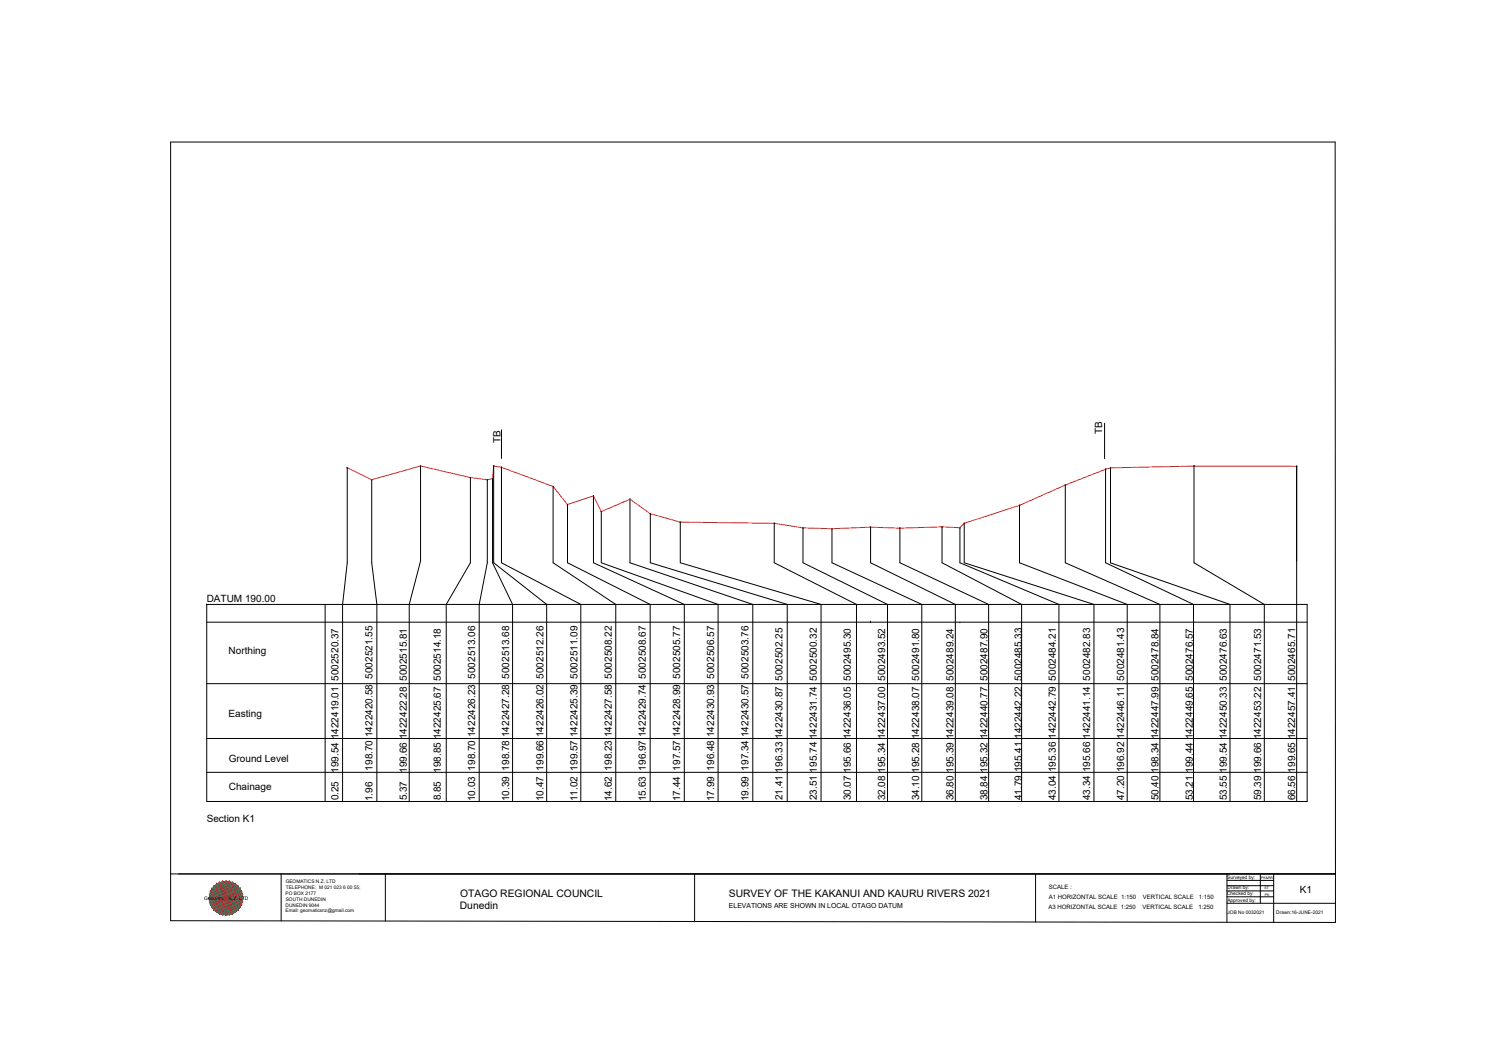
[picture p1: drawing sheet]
<svg xmlns="http://www.w3.org/2000/svg" width="420mm" height="297mm" viewBox="0 0 420 297" stroke-linecap="round" stroke-linejoin="round" font-family="sans-serif">
<!-- layer: 0 -->
<g fill="none" stroke="#000" stroke-width=".28">
<path d="M47.7 39.7h325.3l.1 217.8-325.4-.5zM308.6 118.2v9.8M97 130.5v.1M97 130.6v26.5l-1.3 11.6v55.1M103.8 133.9l.1 .1M103.8 133.9v23.2l1.5 11.6v55.1M103.9 133.9l-.1 .1M117.4 130l.1 .1M117.5 130v26.6l-3.2 12.1v55.1M131.4 133.3l.1 .1M131.4 133.3v23.8l-6.7 11.6v55.1M131.5 133.3l-.1 .1"/>
<path d="M136.1 133.9l.1 .1M136.2 133.9l-.1 23.2-2.2 11.6v55.1M137.6 133.6v.1M137.6 133.6v23.5l5.6 11.6v55.1M137.9 130l.1 .1M137.9 130.1v27l14.8 11.6v55.1M138 130l-.1 .1M140 130.4l.1 .1M140.1 130.5v26.6l22.2 11.6v55.1M140.1 120v8M140.1 130.4l-.1 .1M154.5 135.8l.1 .1"/>
<path d="M154.6 135.8l-.1 21.3 17.5 11.6v55.1M165.7 138.4l.1 .1M165.8 138.5v18.6l25.4 11.6v55.1M165.8 138.4l-.1 .1M175.9 139.3l.1 .1M176 139.4v17.7l34.3 11.6v55.1M176 139.3l-.1 .1M297.6 135.4h.1M297.6 135.4v21.7l26.4 11.6v55.1M308.8 131h.1M308.9 131v26.1l24.5 11.6v55.1M310.2 130.6l.1 .1"/>
<path d="M310.2 130.6v26.5l33.4 11.6v55.1M310.3 130.6l-.1 .1M333.5 130.1l.1 .1M333.6 130.1v27l19.6 11.6v55.1M333.6 130.1l-.1 .1M362.2 130.1l.1 .1M362.2 130.2v93.6M362.3 130.1l-.1 .1M158.5 140.8l.1 .1M158.5 140.9v16.2l23.1 11.6v55.1M158.6 140.8l-.1 .1M167.9 142.8l.1 .1"/>
<path d="M168 142.8v14.3l32.6 11.6v55.1M168 142.8l-.1 .1M181.7 143.4l-.1 .1M181.7 143.5v13.6l38.2 11.6v55.1M190 145.7l.1 .1M190 145.8v11.3l39.4 11.6v55.1M190.1 145.7l-.1 .1M216.2 146.1h.1M216.3 146.1v11l23 11.6v55.1M216.3 146.1h-.1M224.3 147.3l.1 .1M224.3 147.4v9.7l23.6 11.6v55.1"/>
<path d="M224.4 147.3l-.1 .1M232.4 147.6h.1M232.4 147.6v9.5l25.1 11.6v55.1M232.5 147.6h-.1M243.2 147.1v.1M243.2 147.2v9.9l23.7 11.6v55.1M251.4 147.4v.1M251.4 147.4v9.7l24.8 11.6v55.1M263.1 147l.1 .1M263.2 147.1v10l22.2 11.6v55.1M263.2 147l-.1 .1M268.1 147.3l.1 .1"/>
<path d="M268.2 147.3v9.8l27.6 11.6v55.1M268.2 147.3l-.1 .1M269.3 146.1h.1M269.4 146.1v11l36.2 11.6v55.1M269.4 146.1h-.1M284.8 141l.1 .1M284.8 141.1v16l30.1 11.6v55.1M284.9 141l-.1 .1M57.7 168.7l.1 .1M57.8 168.7h307.4v55.1h-307.4zM57.8 173.7h307.4M57.8 168.7l-.1 .1"/>
<path d="M90.8 168.7v55.1M243.2 173.7h.1M268.2 173.7v.2M57.8 190.9h307.4M57.8 215.6h307.4M57.8 206.2h307.4M47.7 244h325.4M78.5 243.9v13.2M107.7 243.9v13.2M194 244v13.4M289.3 244v13.4M342.7 248.7h13.1"/>
<path d="M342.8 250.4h13M342.8 252.2h30.3M342.8 245.8h13M342.8 244v13.5M342.8 247.3h13M352.1 244v8.1M355.8 244v13.5"/>
<circle cx="97" cy="130.6" r=".03"/>
<circle cx="103.8" cy="133.9" r=".03"/>
<circle cx="117.5" cy="130.1" r=".03"/>
<circle cx="131.4" cy="133.3" r=".03"/>
<circle cx="136.1" cy="133.9" r=".03"/>
<circle cx="137.6" cy="133.6" r=".03"/>
<circle cx="137.9" cy="130.1" r=".03"/>
<circle cx="140.1" cy="130.4" r=".03"/>
<circle cx="154.5" cy="135.8" r=".03"/>
<circle cx="165.8" cy="138.4" r=".03"/>
<circle cx="176" cy="139.4" r=".03"/>
<circle cx="297.6" cy="135.4" r=".03"/>
<circle cx="308.8" cy="131" r=".03"/>
<circle cx="310.2" cy="130.6" r=".03"/>
<circle cx="333.5" cy="130.1" r=".03"/>
<circle cx="362.2" cy="130.2" r=".03"/>
<circle cx="158.5" cy="140.8" r=".03"/>
<circle cx="168" cy="142.8" r=".03"/>
<circle cx="181.7" cy="143.4" r=".03"/>
<circle cx="190" cy="145.8" r=".03"/>
<circle cx="216.3" cy="146.1" r=".03"/>
<circle cx="224.3" cy="147.4" r=".03"/>
<circle cx="232.4" cy="147.6" r=".03"/>
<circle cx="243.2" cy="147.2" r=".03"/>
<circle cx="251.4" cy="147.4" r=".03"/>
<circle cx="263.2" cy="147.1" r=".03"/>
<circle cx="268.2" cy="147.3" r=".03"/>
<circle cx="269.4" cy="146.1" r=".03"/>
<circle cx="284.8" cy="141.1" r=".03"/>
<circle cx="57.7" cy="168.7" r=".03"/>
</g>
<path d="M362.2 130.2l-28.6-.1-23.4 .5-12.6 4.8-12.8 5.7-15.4 5-1.2 1.2-5-.2-11.8 .3-8.2-.2-10.8 .4-8.1-.2-8-1.3-26.3-.3-8.3-2.4-5.7-4-8 3.4-2.2-4.3-7.3 2.4-4-5.1-14.4-5.3-2.2-.4-.3 3.5-1.5 .3-4.7-.6-13.9-3.2-13.7 3.8-6.8-3.3" fill="none" stroke="#ed1f24" stroke-width=".28"/>
<!-- layer: geo -->
<g fill="none" stroke="#545454" stroke-width=".28">
<path d="M58.4 250.8h9.5M58.5 249.8h9.3v1.9h-9.3zM58.8 248.9h.1M58.8 248.9h8.7v3.7h-8.7zM59.2 248.1h7.9v5.3h-7.9zM59.8 247.4h6.7v6.7h-6.7zM60.5 246.8h.1M60.5 246.8h5.3v7.9M60.5 246.8v7.9h5.3M61.3 246.4h3.6v8.7h-3.6zM62.2 246.1h1.9v9.3h-1.9zM63.1 246v9.5"/>
<path d="M67.1 248.1h.1M67.8 249.8h.1"/>
</g>
<g fill="none" stroke="#ff0" stroke-width=".28">
<path d="M58.4 250.8l4.7-4.8 4.8 4.8-4.8 4.6-4.6-4.6M58.5 249.8l3.7-3.7 5.6 5.6-3.7 3.7zM59.8 254.1h.1M59.8 247.4l6.7 6.7M60.5 246.8l6.6 6.6-1.3 1.3-6.6-6.6zM61.3 246.4l6.2 6.2-2.6 2.5-6.1-6.2zM64.1 255.4h.1M64.1 246.1l3.7 3.7-5.6 5.6-3.7-3.7zM64.9 246.4l2.6 2.5-6.2 6.2-2.5-2.5zM65.8 246.8l1.3 1.3-6.6 6.6-1.3-1.3zM66.5 247.4h.1M66.5 247.4l-6.7 6.7"/>
<path d="M66.5 254.1h.1"/>
</g>
<g fill="none" stroke="#00b85c" stroke-width=".28">
<path d="M58.4 250.8l8.1-3.4 1.4 3.4-8.1 3.3zM58.5 249.8l7.3-3 2 4.9-7.3 3zM58.5 251.7l8.6-3.6 .7 1.7-8.6 3.6zM58.8 248.9l8.7 3.7M58.8 248.9l2.5 6.2M59.2 248.1l4.9-2 3 7.3-4.9 2zM59.8 247.4l3.3-1.4 3.4 8.1-3.4 1.4zM60.5 246.8l1.7-.7 3.6 8.6-1.7 .7zM61.3 246.4l3.6 8.7M64.9 246.4l-3.6 8.7M64.9 246.4l2.6 6.2M64.9 246.4l-6.1 2.5"/>
<path d="M67.5 248.9l-8.7 3.7M67.5 252.6l-6.2 2.5"/>
</g>
<g fill="none" stroke="#f00" stroke-width=".28">
<path d="M58.4 250.8l.4 1.8M58.4 250.8l2.9 4.3M58.4 250.8l6.5 4.3M58.4 250.8l9.1 1.8M58.4 250.8h.1M58.5 251.7h.1M58.5 249.8h.1M58.5 249.8l9.3 1.9M58.5 249.8l.7 3.6M58.5 249.8l3.7 5.6M58.5 251.7l2 3M58.5 249.8l7.3 4.9 2-3"/>
<path d="M58.5 251.7l5.6 3.7M58.5 251.7l8.6 1.7M58.8 249h.1M58.8 248.9l1 5.2M58.8 248.9l4.3 6.6M58.8 252.6l1 1.5M58.8 252.6l4.3 2.9M58.8 248.9l7.7 5.2M58.8 248.9l9.1 1.9M58.8 252.6l7.7 1.5M58.8 248.9l-.4 1.9M58.8 252.6h.1"/>
<path d="M59.2 253.4h.1M59.2 248.1h.1M59.2 248.1l7.9 5.3M59.2 248.1l1.3 6.6M59.2 248.1l4.9 7.3M59.2 253.4l3 2M59.2 248.1l8.6 1.7M59.2 253.4l6.6 1.3M59.2 248.1l-.7 3.6M59.8 247.4h.1M59.8 247.4l1.5 7.7M59.8 247.4l5.1 7.7"/>
<path d="M59.8 247.4l7.7 5.2M59.8 254.1l1.5 1M59.8 247.4l-1 1.5M59.8 247.4l7.7 1.5M59.8 254.1l5.1 1M59.8 247.4l-1 5.2M59.8 254.1h.1M60.5 246.8h.1M60.5 254.7h.1M60.5 246.8l5.3 7.9M60.5 246.8l1.7 8.6M60.5 246.8l7.3 4.9"/>
<path d="M60.5 246.8l-2 3M60.5 246.8l6.6 1.3M60.5 254.7l3.6 .7M60.5 246.8l-1.3 6.6M61.3 246.4h.1M61.3 246.4l1.8 9.1M61.3 246.4l5.2 7.7M61.3 246.4l-1.5 1M61.3 246.4l6.6 4.4M61.3 246.4l-2.9 4.3M61.3 246.4l5.2 1M61.3 255.1l1.8 .4"/>
<path d="M61.3 246.4l-1.5 7.7M61.4 255.1h.1M62.2 246.1h.1M62.2 255.4h.1M62.2 246.1l1.9 9.3M62.2 246.1l4.9 7.3M62.2 246.1l-3.7 5.6 7.3-4.9M62.2 246.1l-3 2M62.2 246.1l5.6 3.7M62.2 246.1l3.6 .7M62.2 246.1l-1.7 8.6M63.1 246.1h.1"/>
<path d="M63.1 246l1.8 9.1M63.1 246l-1.8 .4M63.1 246l4.4 6.6M63.1 246l-4.3 2.9M63.1 246l4.4 2.9M63.1 246l-4.3 6.6M63.1 246l1.8 .4M63.1 246l-1.8 9.1M63.2 255.4h.1M64.1 255.4h.1M64.1 246.1h.1M64.1 246.1l-1.9 9.3"/>
<path d="M64.1 246.1l1.7 8.6M64.1 246.1l-3.6 .7M64.1 246.1l3.7 5.6M64.1 246.1l-5.6 3.7M64.1 246.1l3 2M64.1 246.1l-4.9 7.3M64.9 246.4h.1M64.9 246.4l1.6 7.7M64.9 246.4l-5.1 1M64.9 255.1l-1.8 .4M64.9 246.4l3 4.4M64.9 246.4l-6.5 4.4"/>
<path d="M64.9 246.4l1.6 1M64.9 246.4l-5.1 7.7M64.9 246.4l-1.8 9.1M65 255.1h.1M65.8 254.7h.1M65.8 246.8h.1M65.8 246.8l-5.3 7.9M65.8 246.8l1.3 6.6M65.8 246.8l-6.6 1.3M65.8 254.7l-3.6 .7M65.8 246.8l2 3M65.8 246.8l-1.7 8.6"/>
<path d="M66.4 247.4h.1M66.5 247.4l1 5.2M66.5 247.4l-7.7 1.5M66.5 254.1l-5.2 1M66.5 247.4l1 1.5M66.5 247.4l-7.7 5.2M66.5 254.1l-1.6 1M66.5 247.4l-5.2 7.7M66.5 247.4l-1.6 7.7M66.5 254h.1M67.1 248.1h.1M67.1 253.4h.1"/>
<path d="M67.1 248.1l-7.9 5.3M67.1 248.1l.7 3.6M67.1 248.1l-8.6 1.7M67.1 253.4l-6.6 1.3M67.1 253.4l-3 2M67.1 248.1l-4.9 7.3M67.1 248.1l-1.3 6.6M67.5 248.9h.1M67.5 252.5h.1M67.5 248.9l.4 1.9M67.5 248.9l-9.1 1.9M67.5 252.6l-7.7 1.5"/>
<path d="M67.5 252.6l-4.4 2.9M67.5 248.9l-7.7 5.2M67.5 248.9l-4.4 6.6M67.5 252.6l-1 1.5M67.5 248.9l-1 5.2M67.8 249.8h.1M67.8 251.7h.1M67.8 251.7l-8.6 1.7M67.8 249.8l-7.3 4.9M67.8 251.7l-5.6 3.7M67.8 249.8l-3.7 5.6M67.8 249.8l-.7 3.6"/>
<path d="M67.8 249.8l-9.3 1.9M67.8 250.7h.1M67.9 250.8l-9.1 1.8M67.9 250.8l-6.6 4.3M67.9 250.7l-3 4.4M67.9 250.8l-.4 1.8"/>
</g>
<g font-size="2.9">
<text x="128.5" y="250.3">OTAGO REGIONAL COUNCIL</text>
<text x="203.6" y="250.3">SURVEY OF THE KAKANUI AND KAURU RIVERS 2021</text>
<text x="128.5" y="253.8">Dunedin</text>
</g>
<g font-size="2.8">
<text x="139.9" y="123.6" transform="rotate(-90 139.9 123.6)">TB</text>
<text x="307.9" y="121.3" transform="rotate(-90 307.9 121.3)">TB</text>
<text x="57.8" y="168.2">DATUM 190.00</text>
<text x="63.9" y="182.5">Northing</text>
<text x="63.8" y="200.1">Easting</text>
<text x="63.9" y="212.8">Ground Level</text>
<text x="94.5" y="215.7" transform="rotate(-90 94.5 215.7)">199.54 1422419.01 5002520.37</text>
<text x="104.1" y="215.1" transform="rotate(-90 104.1 215.1)">198.70 1422420.58 5002521.55</text>
<text x="113.6" y="215.7" transform="rotate(-90 113.6 215.7)">199.66 1422422.28 5002515.81</text>
<text x="123.2" y="215.7" transform="rotate(-90 123.2 215.7)">198.85 1422425.67 5002514.18</text>
<text x="63.9" y="220.4">Chainage</text>
<text x="94.5" y="223.5" transform="rotate(-90 94.5 223.5)">0.25</text>
<text x="104.1" y="223.7" transform="rotate(-90 104.1 223.7)">1.96</text>
<text x="113.6" y="223.5" transform="rotate(-90 113.6 223.5)">5.37</text>
<text x="123.2" y="223.5" transform="rotate(-90 123.2 223.5)">8.85</text>
<text x="132.7" y="223.7" transform="rotate(-90 132.7 223.7)">10.03 198.70 1422426.23 5002513.06</text>
<text x="142.3" y="223.7" transform="rotate(-90 142.3 223.7)">10.39 198.78 1422427.28 5002513.68</text>
<text x="151.8" y="223.7" transform="rotate(-90 151.8 223.7)">10.47 199.66 1422426.02 5002512.26</text>
<text x="161.3" y="223.7" transform="rotate(-90 161.3 223.7)">11.02 199.57 1422425.39 5002511.09</text>
<text x="170.9" y="223.7" transform="rotate(-90 170.9 223.7)">14.62 198.23 1422427.58 5002508.22</text>
<text x="180.4" y="223.7" transform="rotate(-90 180.4 223.7)">15.63 196.97 1422429.74 5002508.67</text>
<text x="190" y="223.7" transform="rotate(-90 190 223.7)">17.44 197.57 1422428.99 5002505.77</text>
<text x="199.5" y="223.7" transform="rotate(-90 199.5 223.7)">17.99 196.48 1422430.93 5002506.57</text>
<text x="209.1" y="223.7" transform="rotate(-90 209.1 223.7)">19.99 197.34 1422430.57 5002503.76</text>
<text x="218.6" y="223.4" transform="rotate(-90 218.6 223.4)">21.41 196.33 1422430.87 5002502.25</text>
<text x="228.2" y="223.4" transform="rotate(-90 228.2 223.4)">23.51 195.74 1422431.74 5002500.32</text>
<text x="237.7" y="223.5" transform="rotate(-90 237.7 223.5)">30.07 195.66 1422436.05 5002495.30</text>
<text x="247.3" y="223.5" transform="rotate(-90 247.3 223.5)">32.08 195.34 1422437.00 5002493.52</text>
<text x="256.8" y="223.5" transform="rotate(-90 256.8 223.5)">34.10 195.28 1422438.07 5002491.80</text>
<text x="266.4" y="223.5" transform="rotate(-90 266.4 223.5)">36.80 195.39 1422439.08 5002489.24</text>
<text x="275.9" y="223.5" transform="rotate(-90 275.9 223.5)">38.84 195.32 1422440.77 5002487.90</text>
<text x="285.5" y="223.4" transform="rotate(-90 285.5 223.4)">41.79 195.41 1422442.22 5002485.33</text>
<text x="295" y="223.4" transform="rotate(-90 295 223.4)">43.04 195.36 1422442.79 5002484.21</text>
<text x="304.5" y="223.4" transform="rotate(-90 304.5 223.4)">43.34 195.66 1422441.14 5002482.83</text>
<text x="314.1" y="223.4" transform="rotate(-90 314.1 223.4)">47.20 196.92 1422446.11 5002481.43</text>
<text x="323.6" y="223.5" transform="rotate(-90 323.6 223.5)">50.40 198.34 1422447.99 5002478.84</text>
<text x="333.2" y="223.5" transform="rotate(-90 333.2 223.5)">53.21 199.44 1422449.65 5002476.57</text>
<text x="342.7" y="223.5" transform="rotate(-90 342.7 223.5)">53.55 199.54 1422450.33 5002476.63</text>
<text x="352.3" y="223.5" transform="rotate(-90 352.3 223.5)">59.39 199.66 1422453.22 5002471.53</text>
<text x="361.8" y="223.5" transform="rotate(-90 361.8 223.5)">66.56 199.65 1422457.41 5002465.71</text>
<text x="57.8" y="229.6">Section K1</text>
<text x="363.1" y="249.2">K1</text>
</g>
<text font-size="1.9" x="203.6" y="253.6">ELEVATIONS ARE SHOWN IN LOCAL OTAGO DATUM</text>
<g font-size="1.7">
<text x="293" y="250.9">A1 HORIZONTAL SCALE 1:150</text>
<text x="293" y="248.1">SCALE :</text>
<text x="319.3" y="250.9">VERTICAL SCALE</text>
<text x="334.9" y="250.9">1:150</text>
<text x="292.9" y="253.7">A3 HORIZONTAL SCALE 1:250</text>
<text x="319.2" y="253.7">VERTICAL SCALE</text>
<text x="334.8" y="253.7">1:250</text>
</g>
<g font-size="1.3">
<text x="342.8" y="245.3">Surveyed by:</text>
<text x="57.1" y="251.2">Geomatics N.Z. LTD</text>
<text x="79.8" y="249.9">PO BOX 2177</text>
<text x="79.8" y="246.6">GEOMATICS N.Z. LTD</text>
<text x="79.8" y="251.5">SOUTH DUNEDIN</text>
<text x="79.9" y="248.3">TELEPHONE: M 021 023 6 00 55;</text>
<text x="342.8" y="250">Checked by:</text>
<text x="342.9" y="251.7">Approved by:</text>
<text x="342.9" y="248.3">Drawn by:</text>
<text x="79.8" y="253.1">DUNEDIN 9044</text>
<text x="79.8" y="254.7">Email: geomaticsnz@gmail.com</text>
<text x="342.9" y="255.2">JOB No 0032021</text>
<text x="356.5" y="255.2">Drawn:16-JUNE-2021</text>
</g>
<g font-size="1">
<text x="352.3" y="245.4">PK&amp;RR</text>
<text x="353.3" y="248.3">ST</text>
<text x="353.3" y="250.1">PK</text>
</g>
</svg>
